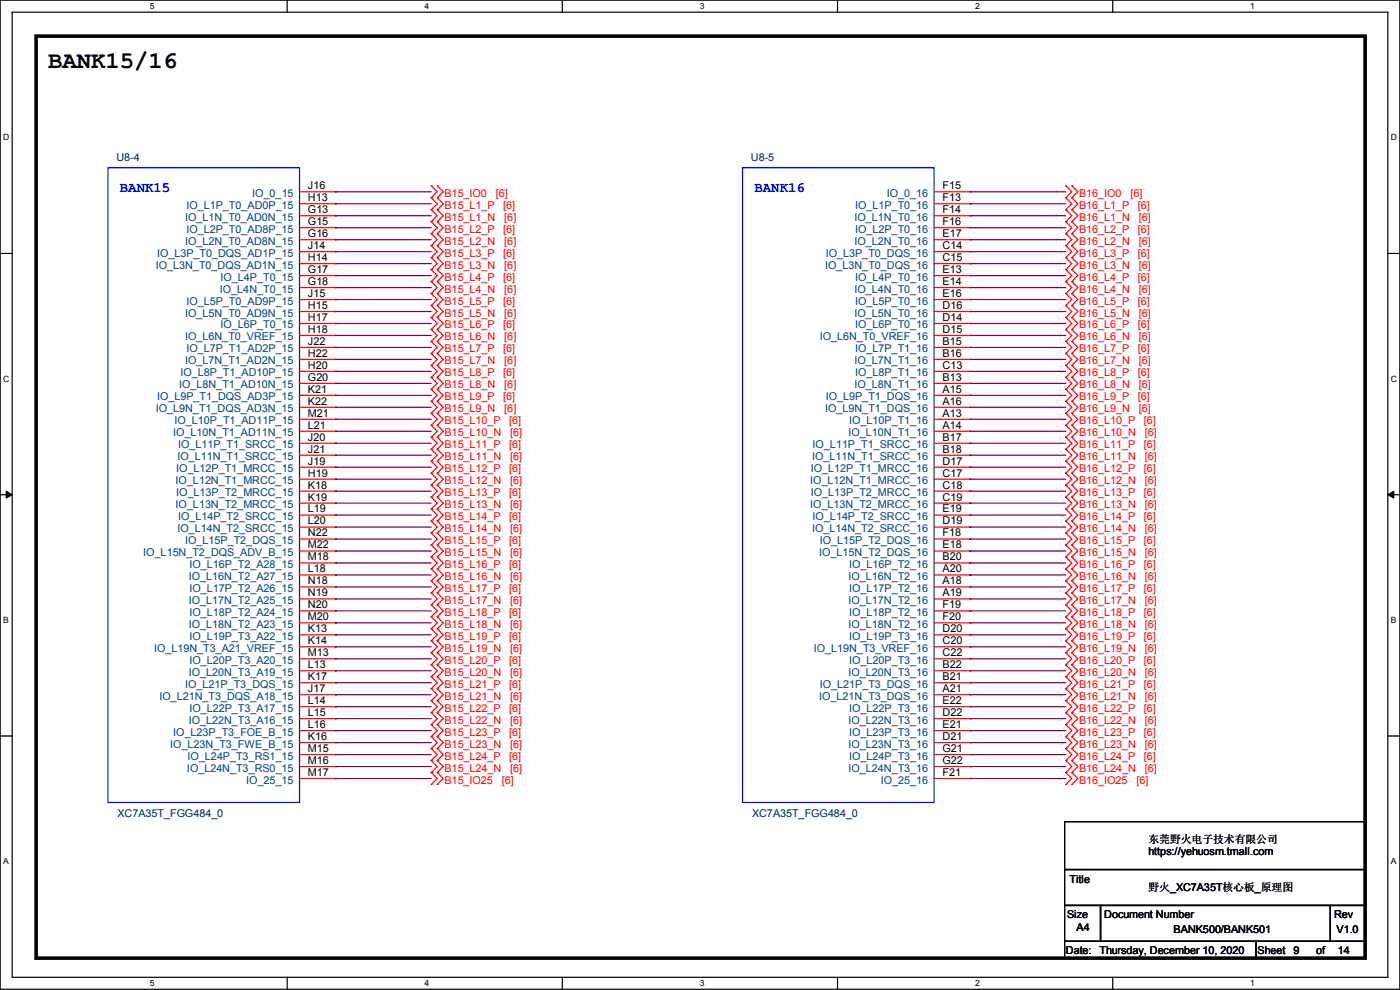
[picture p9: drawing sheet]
<svg xmlns="http://www.w3.org/2000/svg" width="297mm" height="210mm" viewBox="0 0 297 210" stroke-linecap="round" stroke-linejoin="round" font-family="sans-serif">
<path d="M0 0h297v209.8h-297zM2.6 2.6h291.8v204.7h-291.8z" fill="none" stroke="#000" stroke-width=".25"/>
<g fill="#fff">
<path d="M31.7 .3h1v2h-1z"/>
<path d="M31.7 207.6h1v1.9h-1z"/>
</g>
<path d="M60.9 0v2.6M60.9 207.3v2.5" fill="none" stroke="#000" stroke-width=".25"/>
<g fill="#fff">
<path d="M90.1 .3h1v2h-1z"/>
<path d="M90.1 207.6h1v1.9h-1z"/>
</g>
<path d="M119.3 0v2.6M119.3 207.3v2.5" fill="none" stroke="#000" stroke-width=".25"/>
<g fill="#fff">
<path d="M148.5 .3h.9v2h-.9z"/>
<path d="M148.5 207.6h.9v1.9h-.9z"/>
</g>
<path d="M177.7 0v2.6M177.7 207.3v2.5" fill="none" stroke="#000" stroke-width=".25"/>
<g fill="#fff">
<path d="M206.8 .3h1v2h-1z"/>
<path d="M206.8 207.6h1v1.9h-1z"/>
</g>
<path d="M236.1 0v2.6M236.1 207.3v2.5" fill="none" stroke="#000" stroke-width=".25"/>
<g fill="#fff">
<path d="M265.2 .3h1v2h-1z"/>
<path d="M265.2 207.6h1v1.9h-1z"/>
<path d="M.7 28.2h1.2v1.9h-1.2z"/>
<path d="M295.1 28.2h1.2v1.9h-1.2z"/>
<path d="M.7 79.3h1.2v2h-1.2z"/>
<path d="M295.1 79.3h1.2v2h-1.2z"/>
</g>
<path d="M0 53.8h2.6M294.4 53.8h2.6" fill="none" stroke="#000" stroke-width=".25"/>
<g fill="#fff">
<path d="M.7 130.5h1.2v2h-1.2z"/>
<path d="M295.1 130.5h1.1v2h-1.1z"/>
</g>
<path d="M0 104.9h2.6M294.4 104.9h2.6" fill="none" stroke="#000" stroke-width=".25"/>
<path d="M1.3 104.2l1.3 .7-1.3 .8zM294.4 104.9l1.3-.7v1.5z" fill="#000" stroke="#000" stroke-width=".21"/>
<g fill="#fff">
<path d="M.7 181.7h1.2v2h-1.2z"/>
<path d="M295.1 181.7h1.1v2h-1.1z"/>
</g>
<path d="M0 156.1h2.6M294.4 156.1h2.6M225.8 174.3h63.8v10.1h-63.8zM225.8 184.4h63.8v7.7h-63.8zM225.8 192.1h7.7v7.6h-7.7zM225.8 199.7h40.7v3.5h-40.7zM233.5 192.1h48.7v7.6h-48.7zM266.5 199.7h23.1v3.5h-23.1zM282.2 192.1h7.4v7.6h-7.4z" fill="none" stroke="#000" stroke-width=".25"/>
<path d="M7.7 7.7h281.9v195.5h-281.9z" fill="none" stroke="#000" stroke-width=".76"/>
<g fill="none" stroke="#f00" stroke-width=".25">
<path d="M91.5 39.4h.1M91.5 39.4l1.3 1.3-1.3 1.3M92.8 39.4h.1M92.8 39.4l1.2 1.3-1.2 1.3M226.1 39.4h.1M226.1 39.4l1.3 1.3-1.3 1.3M227.4 39.4h.1M227.4 39.4l1.2 1.3-1.2 1.3M63.5 40.7h7.7M63.5 43.2h7.7M63.5 45.8h7.7M63.5 48.3h7.7"/>
<path d="M63.5 50.8h7.7M63.5 53.4h7.7M63.5 55.9h7.7M63.5 58.5h7.7M71.2 40.7h.1M71.2 43.2h.1M71.2 45.8h.1M71.2 48.3h.1M71.2 50.8h.1M71.2 53.4h.1M71.2 55.9h.1M71.2 58.5h.1"/>
<path d="M91.5 42h.1M91.5 44.5h.1M91.5 47h.1M91.5 49.6h.1M91.5 52.1h.1M91.5 54.7h.1M91.5 57.2h.1M91.5 59.7h.1M91.5 42l1.3 1.2-1.3 1.3M91.5 44.5l1.3 1.3-1.3 1.2M91.5 47l1.3 1.3-1.3 1.3M91.5 49.6l1.3 1.2-1.3 1.3"/>
<path d="M91.5 52.1l1.3 1.3-1.3 1.3M91.5 54.7l1.3 1.2-1.3 1.3M91.5 57.2l1.3 1.3-1.3 1.2M91.5 59.7l1.3 1.3-1.3 1.3M92.8 42h.1M92.8 44.5h.1M92.8 47h.1M92.8 49.6h.1M92.8 52.1h.1M92.8 54.7h.1M92.8 57.2h.1M92.8 59.7h.1"/>
<path d="M92.8 42l1.2 1.2-1.2 1.3M92.8 44.5l1.2 1.3-1.2 1.2M92.8 47l1.2 1.3-1.2 1.3M92.8 49.6l1.2 1.2-1.2 1.3M92.8 52.1l1.2 1.3-1.2 1.3M92.8 54.7l1.2 1.2-1.2 1.3M92.8 57.2l1.2 1.3-1.2 1.2M92.8 59.7l1.2 1.3-1.2 1.3M198.2 40.7h7.6M198.2 43.2h7.6M198.2 45.8h7.6M198.2 48.3h7.6"/>
<path d="M198.2 50.8h7.6M198.2 53.4h7.6M198.2 55.9h7.6M198.2 58.5h7.6M205.8 40.7h.1M205.8 43.2h.1M205.8 45.8h.1M205.8 48.3h.1M205.8 50.8h.1M205.8 53.4h.1M205.8 55.9h.1M205.8 58.5h.1"/>
<path d="M226.1 42h.1M226.1 44.5h.1M226.1 47h.1M226.1 49.6h.1M226.1 52.1h.1M226.1 54.7h.1M226.1 57.2h.1M226.1 59.7h.1M226.1 42l1.3 1.2-1.3 1.3M226.1 44.5l1.3 1.3-1.3 1.2M226.1 47l1.3 1.3-1.3 1.3M226.1 49.6l1.3 1.2-1.3 1.3"/>
<path d="M226.1 52.1l1.3 1.3-1.3 1.3M226.1 54.7l1.3 1.2-1.3 1.3M226.1 57.2l1.3 1.3-1.3 1.2M226.1 59.7l1.3 1.3-1.3 1.3M227.4 42h.1M227.4 44.5h.1M227.4 47h.1M227.4 49.6h.1M227.4 52.1h.1M227.4 54.7h.1M227.4 57.2h.1M227.4 59.7h.1"/>
<path d="M227.4 42l1.2 1.2-1.2 1.3M227.4 44.5l1.2 1.3-1.2 1.2M227.4 47l1.2 1.3-1.2 1.3M227.4 49.6l1.2 1.2-1.2 1.3M227.4 52.1l1.2 1.3-1.2 1.3M227.4 54.7l1.2 1.2-1.2 1.3M227.4 57.2l1.2 1.3-1.2 1.2M227.4 59.7l1.2 1.3-1.2 1.3M63.5 61h7.7M63.5 63.5h7.7M63.5 66.1h7.7M63.5 68.6h7.7"/>
<path d="M63.5 71.2h7.7M63.5 73.7h7.7M63.5 76.2h7.7M63.5 78.8h7.7M71.2 61h.1M71.2 63.5h.1M71.2 66.1h.1M71.2 68.6h.1M71.2 71.2h.1M71.2 73.7h.1M71.2 76.2h.1M71.2 78.8h.1"/>
<path d="M91.5 62.3h.1M91.5 64.8h.1M91.5 67.4h.1M91.5 69.9h.1M91.5 72.4h.1M91.5 75h.1M91.5 77.5h.1M91.5 62.3l1.3 1.2-1.3 1.3M91.5 64.8l1.3 1.3-1.3 1.3M91.5 67.4l1.3 1.2-1.3 1.3M91.5 69.9l1.3 1.3-1.3 1.2M91.5 72.4l1.3 1.3-1.3 1.3"/>
<path d="M91.5 75l1.3 1.2-1.3 1.3M91.5 77.5l1.3 1.3-1.3 1.3M92.8 62.3h.1M92.8 64.8h.1M92.8 67.4h.1M92.8 69.9h.1M92.8 72.4h.1M92.8 75h.1M92.8 77.5h.1M92.8 62.3l1.2 1.2-1.2 1.3M92.8 64.8l1.2 1.3-1.2 1.3M92.8 67.4l1.2 1.2-1.2 1.3"/>
<path d="M92.8 69.9l1.2 1.3-1.2 1.2M92.8 72.4l1.2 1.3-1.2 1.3M92.8 75l1.2 1.2-1.2 1.3M92.8 77.5l1.2 1.3-1.2 1.3M198.2 61h7.6M198.2 63.5h7.6M198.2 66.1h7.6M198.2 68.6h7.6M198.2 71.2h7.6M198.2 73.7h7.6M198.2 76.2h7.6M198.2 78.8h7.6"/>
<path d="M205.8 61h.1M205.8 63.5h.1M205.8 66.1h.1M205.8 68.6h.1M205.8 71.2h.1M205.8 73.7h.1M205.8 76.2h.1M205.8 78.8h.1M226.1 62.3h.1M226.1 64.8h.1M226.1 67.4h.1M226.1 69.9h.1"/>
<path d="M226.1 72.4h.1M226.1 75h.1M226.1 77.5h.1M226.1 62.3l1.3 1.2-1.3 1.3M226.1 64.8l1.3 1.3-1.3 1.3M226.1 67.4l1.3 1.2-1.3 1.3M226.1 69.9l1.3 1.3-1.3 1.2M226.1 72.4l1.3 1.3-1.3 1.3M226.1 75l1.3 1.2-1.3 1.3M226.1 77.5l1.3 1.3-1.3 1.3M227.4 62.3h.1M227.4 64.8h.1"/>
<path d="M227.4 67.4h.1M227.4 69.9h.1M227.4 72.4h.1M227.4 75h.1M227.4 77.5h.1M227.4 62.3l1.2 1.2-1.2 1.3M227.4 64.8l1.2 1.3-1.2 1.3M227.4 67.4l1.2 1.2-1.2 1.3M227.4 69.9l1.2 1.3-1.2 1.2M227.4 72.4l1.2 1.3-1.2 1.3M227.4 75l1.2 1.2-1.2 1.3M227.4 77.5l1.2 1.3-1.2 1.3"/>
<path d="M63.5 81.3h7.7M63.5 83.9h7.7M63.5 86.4h7.7M63.5 88.9h7.7M63.5 91.5h7.7M63.5 94h7.7M63.5 96.6h7.7M63.5 99.1h7.7M71.2 81.3h.1M71.2 83.9h.1M71.2 86.4h.1M71.2 88.9h.1"/>
<path d="M71.2 91.5h.1M71.2 94h.1M71.2 96.6h.1M71.2 99.1h.1M91.5 80.1h.1M91.5 82.6h.1M91.5 85.1h.1M91.5 87.7h.1M91.5 90.2h.1M91.5 92.8h.1M91.5 95.3h.1M91.5 97.8h.1"/>
<path d="M91.5 80.1l1.3 1.2-1.3 1.3M91.5 82.6l1.3 1.3-1.3 1.2M91.5 85.1l1.3 1.3-1.3 1.3M91.5 87.7l1.3 1.2-1.3 1.3M91.5 90.2l1.3 1.3-1.3 1.3M91.5 92.8l1.3 1.2-1.3 1.3M91.5 95.3l1.3 1.3-1.3 1.2M91.5 97.8l1.3 1.3-1.3 1.3M92.8 80.1h.1M92.8 82.6h.1M92.8 85.1h.1M92.8 87.7h.1"/>
<path d="M92.8 90.2h.1M92.8 92.8h.1M92.8 95.3h.1M92.8 97.8h.1M92.8 80.1l1.2 1.2-1.2 1.3M92.8 82.6l1.2 1.3-1.2 1.2M92.8 85.1l1.2 1.3-1.2 1.3M92.8 87.7l1.2 1.2-1.2 1.3M92.8 90.2l1.2 1.3-1.2 1.3M92.8 92.8l1.2 1.2-1.2 1.3M92.8 95.3l1.2 1.3-1.2 1.2M92.8 97.8l1.2 1.3-1.2 1.3"/>
<path d="M198.2 81.3h7.6M198.2 83.9h7.6M198.2 86.4h7.6M198.2 88.9h7.6M198.2 91.5h7.6M198.2 94h7.6M198.2 96.6h7.6M198.2 99.1h7.6M205.8 81.3h.1M205.8 83.9h.1M205.8 86.4h.1M205.8 88.9h.1"/>
<path d="M205.8 91.5h.1M205.8 94h.1M205.8 96.6h.1M205.8 99.1h.1M226.1 80.1h.1M226.1 82.6h.1M226.1 85.1h.1M226.1 87.7h.1M226.1 90.2h.1M226.1 92.8h.1M226.1 95.3h.1M226.1 97.8h.1"/>
<path d="M226.1 80.1l1.3 1.2-1.3 1.3M226.1 82.6l1.3 1.3-1.3 1.2M226.1 85.1l1.3 1.3-1.3 1.3M226.1 87.7l1.3 1.2-1.3 1.3M226.1 90.2l1.3 1.3-1.3 1.3M226.1 92.8l1.3 1.2-1.3 1.3M226.1 95.3l1.3 1.3-1.3 1.2M226.1 97.8l1.3 1.3-1.3 1.3M227.4 80.1h.1M227.4 82.6h.1M227.4 85.1h.1M227.4 87.7h.1"/>
<path d="M227.4 90.2h.1M227.4 92.8h.1M227.4 95.3h.1M227.4 97.8h.1M227.4 80.1l1.2 1.2-1.2 1.3M227.4 82.6l1.2 1.3-1.2 1.2M227.4 85.1l1.2 1.3-1.2 1.3M227.4 87.7l1.2 1.2-1.2 1.3M227.4 90.2l1.2 1.3-1.2 1.3M227.4 92.8l1.2 1.2-1.2 1.3M227.4 95.3l1.2 1.3-1.2 1.2M227.4 97.8l1.2 1.3-1.2 1.3"/>
<path d="M63.5 101.6h7.7M63.5 104.2h7.7M63.5 106.7h7.7M63.5 109.3h7.7M63.5 111.8h7.7M63.5 114.3h7.7M63.5 116.9h7.7M63.5 119.4h7.7M71.2 101.6h.1M71.2 104.2h.1M71.2 106.7h.1M71.2 109.3h.1"/>
<path d="M71.2 111.8h.1M71.2 114.3h.1M71.2 116.9h.1M71.2 119.4h.1M91.5 100.4h.1M91.5 102.9h.1M91.5 105.5h.1M91.5 108h.1M91.5 110.5h.1M91.5 113.1h.1M91.5 115.6h.1M91.5 118.2h.1"/>
<path d="M91.5 100.4l1.3 1.2-1.3 1.3M91.5 102.9l1.3 1.3-1.3 1.3M91.5 105.5l1.3 1.2-1.3 1.3M91.5 108l1.3 1.3-1.3 1.2M91.5 110.5l1.3 1.3-1.3 1.3M91.5 113.1l1.3 1.2-1.3 1.3M91.5 115.6l1.3 1.3-1.3 1.3M91.5 118.2l1.3 1.2-1.3 1.3M92.8 100.4h.1M92.8 102.9h.1M92.8 105.5h.1M92.8 108h.1"/>
<path d="M92.8 110.5h.1M92.8 113.1h.1M92.8 115.6h.1M92.8 118.2h.1M92.8 100.4l1.2 1.2-1.2 1.3M92.8 102.9l1.2 1.3-1.2 1.3M92.8 105.5l1.2 1.2-1.2 1.3M92.8 108l1.2 1.3-1.2 1.2M92.8 110.5l1.2 1.3-1.2 1.3M92.8 113.1l1.2 1.2-1.2 1.3M92.8 115.6l1.2 1.3-1.2 1.3M92.8 118.2l1.2 1.2-1.2 1.3"/>
<path d="M198.2 101.6h7.6M198.2 104.2h7.6M198.2 106.7h7.6M198.2 109.3h7.6M198.2 111.8h7.6M198.2 114.3h7.6M198.2 116.9h7.6M198.2 119.4h7.6M205.8 101.6h.1M205.8 104.2h.1M205.8 106.7h.1M205.8 109.3h.1"/>
<path d="M205.8 111.8h.1M205.8 114.3h.1M205.8 116.9h.1M205.8 119.4h.1M226.1 100.4h.1M226.1 102.9h.1M226.1 105.5h.1M226.1 108h.1M226.1 110.5h.1M226.1 113.1h.1M226.1 115.6h.1M226.1 118.2h.1"/>
<path d="M226.1 100.4l1.3 1.2-1.3 1.3M226.1 102.9l1.3 1.3-1.3 1.3M226.1 105.5l1.3 1.2-1.3 1.3M226.1 108l1.3 1.3-1.3 1.2M226.1 110.5l1.3 1.3-1.3 1.3M226.1 113.1l1.3 1.2-1.3 1.3M226.1 115.6l1.3 1.3-1.3 1.3M226.1 118.2l1.3 1.2-1.3 1.3M227.4 100.4h.1M227.4 102.9h.1M227.4 105.5h.1M227.4 108h.1"/>
<path d="M227.4 110.5h.1M227.4 113.1h.1M227.4 115.6h.1M227.4 118.2h.1M227.4 100.4l1.2 1.2-1.2 1.3M227.4 102.9l1.2 1.3-1.2 1.3M227.4 105.5l1.2 1.2-1.2 1.3M227.4 108l1.2 1.3-1.2 1.2M227.4 110.5l1.2 1.3-1.2 1.3M227.4 113.1l1.2 1.2-1.2 1.3M227.4 115.6l1.2 1.3-1.2 1.3M227.4 118.2l1.2 1.2-1.2 1.3"/>
<path d="M63.5 122h7.7M63.5 124.5h7.7M63.5 127h7.7M63.5 129.6h7.7M63.5 132.1h7.7M63.5 134.7h7.7M63.5 137.2h7.7M63.5 139.7h7.7M71.2 122h.1M71.2 124.5h.1M71.2 127h.1M71.2 129.6h.1"/>
<path d="M71.2 132.1h.1M71.2 134.7h.1M71.2 137.2h.1M71.2 139.7h.1M91.5 120.7h.1M91.5 123.2h.1M91.5 125.8h.1M91.5 128.3h.1M91.5 130.9h.1M91.5 133.4h.1M91.5 135.9h.1M91.5 138.5h.1"/>
<path d="M91.5 120.7l1.3 1.3-1.3 1.2M91.5 123.2l1.3 1.3-1.3 1.3M91.5 125.8l1.3 1.2-1.3 1.3M91.5 128.3l1.3 1.3-1.3 1.3M91.5 130.9l1.3 1.2-1.3 1.3M91.5 133.4l1.3 1.3-1.3 1.2M91.5 135.9l1.3 1.3-1.3 1.3M91.5 138.5l1.3 1.2-1.3 1.3M92.8 120.7h.1M92.8 123.2h.1M92.8 125.8h.1M92.8 128.3h.1"/>
<path d="M92.8 130.9h.1M92.8 133.4h.1M92.8 135.9h.1M92.8 138.5h.1M92.8 120.7l1.2 1.3-1.2 1.2M92.8 123.2l1.2 1.3-1.2 1.3M92.8 125.8l1.2 1.2-1.2 1.3M92.8 128.3l1.2 1.3-1.2 1.3M92.8 130.9l1.2 1.2-1.2 1.3M92.8 133.4l1.2 1.3-1.2 1.2M92.8 135.9l1.2 1.3-1.2 1.3M92.8 138.5l1.2 1.2-1.2 1.3"/>
<path d="M198.2 122h7.6M198.2 124.5h7.6M198.2 127h7.6M198.2 129.6h7.6M198.2 132.1h7.6M198.2 134.7h7.6M198.2 137.2h7.6M198.2 139.7h7.6M205.8 122h.1M205.8 124.5h.1M205.8 127h.1M205.8 129.6h.1"/>
<path d="M205.8 132.1h.1M205.8 134.7h.1M205.8 137.2h.1M205.8 139.7h.1M226.1 120.7h.1M226.1 123.2h.1M226.1 125.8h.1M226.1 128.3h.1M226.1 130.9h.1M226.1 133.4h.1M226.1 135.9h.1M226.1 138.5h.1"/>
<path d="M226.1 120.7l1.3 1.3-1.3 1.2M226.1 123.2l1.3 1.3-1.3 1.3M226.1 125.8l1.3 1.2-1.3 1.3M226.1 128.3l1.3 1.3-1.3 1.3M226.1 130.9l1.3 1.2-1.3 1.3M226.1 133.4l1.3 1.3-1.3 1.2M226.1 135.9l1.3 1.3-1.3 1.3M226.1 138.5l1.3 1.2-1.3 1.3M227.4 120.7h.1M227.4 123.2h.1M227.4 125.8h.1M227.4 128.3h.1"/>
<path d="M227.4 130.9h.1M227.4 133.4h.1M227.4 135.9h.1M227.4 138.5h.1M227.4 120.7l1.2 1.3-1.2 1.2M227.4 123.2l1.2 1.3-1.2 1.3M227.4 125.8l1.2 1.2-1.2 1.3M227.4 128.3l1.2 1.3-1.2 1.3M227.4 130.9l1.2 1.2-1.2 1.3M227.4 133.4l1.2 1.3-1.2 1.2M227.4 135.9l1.2 1.3-1.2 1.3M227.4 138.5l1.2 1.2-1.2 1.3"/>
<path d="M63.5 142.3h7.7M63.5 144.8h7.7M63.5 147.4h7.7M63.5 149.9h7.7M63.5 152.4h7.7M63.5 155h7.7M63.5 157.5h7.7M71.2 142.3h.1M71.2 144.8h.1M71.2 147.4h.1M71.2 149.9h.1M71.2 152.4h.1"/>
<path d="M71.2 155h.1M71.2 157.5h.1M91.5 141h.1M91.5 143.6h.1M91.5 146.1h.1M91.5 148.6h.1M91.5 151.2h.1M91.5 153.7h.1M91.5 156.3h.1M91.5 158.8h.1M91.5 141l1.3 1.3-1.3 1.3M91.5 143.6l1.3 1.2-1.3 1.3"/>
<path d="M91.5 146.1l1.3 1.3-1.3 1.2M91.5 148.6l1.3 1.3-1.3 1.3M91.5 151.2l1.3 1.2-1.3 1.3M91.5 153.7l1.3 1.3-1.3 1.3M91.5 156.3l1.3 1.2-1.3 1.3M91.5 158.8l1.3 1.3-1.3 1.2M92.8 141h.1M92.8 143.6h.1M92.8 146.1h.1M92.8 148.6h.1M92.8 151.2h.1M92.8 153.7h.1"/>
<path d="M92.8 156.3h.1M92.8 158.8h.1M92.8 141l1.2 1.3-1.2 1.3M92.8 143.6l1.2 1.2-1.2 1.3M92.8 146.1l1.2 1.3-1.2 1.2M92.8 148.6l1.2 1.3-1.2 1.3M92.8 151.2l1.2 1.2-1.2 1.3M92.8 153.7l1.2 1.3-1.2 1.3M92.8 156.3l1.2 1.2-1.2 1.3M92.8 158.8l1.2 1.3-1.2 1.2M198.2 142.3h7.6M198.2 144.8h7.6"/>
<path d="M198.2 147.4h7.6M198.2 149.9h7.6M198.2 152.4h7.6M198.2 155h7.6M198.2 157.5h7.6M205.8 142.3h.1M205.8 144.8h.1M205.8 147.4h.1M205.8 149.9h.1M205.8 152.4h.1M205.8 155h.1M205.8 157.5h.1"/>
<path d="M226.1 141h.1M226.1 143.6h.1M226.1 146.1h.1M226.1 148.6h.1M226.1 151.2h.1M226.1 153.7h.1M226.1 156.3h.1M226.1 158.8h.1M226.1 141l1.3 1.3-1.3 1.3M226.1 143.6l1.3 1.2-1.3 1.3M226.1 146.1l1.3 1.3-1.3 1.2M226.1 148.6l1.3 1.3-1.3 1.3"/>
<path d="M226.1 151.2l1.3 1.2-1.3 1.3M226.1 153.7l1.3 1.3-1.3 1.3M226.1 156.3l1.3 1.2-1.3 1.3M226.1 158.8l1.3 1.3-1.3 1.2M227.4 141h.1M227.4 143.6h.1M227.4 146.1h.1M227.4 148.6h.1M227.4 151.2h.1M227.4 153.7h.1M227.4 156.3h.1M227.4 158.8h.1"/>
<path d="M227.4 141l1.2 1.3-1.2 1.3M227.4 143.6l1.2 1.2-1.2 1.3M227.4 146.1l1.2 1.3-1.2 1.2M227.4 148.6l1.2 1.3-1.2 1.3M227.4 151.2l1.2 1.2-1.2 1.3M227.4 153.7l1.2 1.3-1.2 1.3M227.4 156.3l1.2 1.2-1.2 1.3M227.4 158.8l1.2 1.3-1.2 1.2M63.5 160.1h7.7M63.5 162.6h7.7M63.5 165.1h7.7M71.2 160.1h.1"/>
<path d="M71.2 162.6h.1M71.2 165.1h.1M91.5 161.3h.1M91.5 163.9h.1M91.5 166.4h.1M91.5 161.3l1.3 1.3-1.3 1.3M91.5 163.9l1.3 1.2-1.3 1.3M92.8 161.3h.1M92.8 163.9h.1M92.8 166.4h.1M92.8 161.3l1.2 1.3-1.2 1.3M92.8 163.9l1.2 1.2-1.2 1.3"/>
<path d="M198.2 160.1h7.6M198.2 162.6h7.6M198.2 165.1h7.6M205.8 160.1h.1M205.8 162.6h.1M205.8 165.1h.1M226.1 161.3h.1M226.1 163.9h.1M226.1 166.4h.1M226.1 161.3l1.3 1.3-1.3 1.3M226.1 163.9l1.3 1.2-1.3 1.3M227.4 161.3h.1"/>
<path d="M227.4 163.9h.1M227.4 166.4h.1M227.4 161.3l1.2 1.3-1.2 1.3M227.4 163.9l1.2 1.2-1.2 1.3"/>
</g>
<path d="M22.9 35.6h40.6v134.6h-40.6zM157.5 35.6h40.7v134.6h-40.7z" fill="none" stroke="#00f" stroke-width=".25"/>
<g fill="none" stroke="#800040" stroke-width=".25">
<path d="M71.2 40.7h.1M71.2 43.2h.1M71.2 45.8h.1M71.2 48.3h.1M71.2 50.8h.1M71.2 53.4h.1M71.2 55.9h.1M71.2 58.5h.1M71.2 40.7h20.3M71.2 43.2h20.3M71.2 45.8h20.3M71.2 48.3h20.3"/>
<path d="M71.2 50.8h20.3M71.2 53.4h20.3M71.2 55.9h20.3M71.2 58.5h20.3M205.8 40.7h.1M205.8 43.2h.1M205.8 45.8h.1M205.8 48.3h.1M205.8 50.8h.1M205.8 53.4h.1M205.8 55.9h.1M205.8 58.5h.1"/>
<path d="M205.8 40.7h20.3M205.8 43.2h20.3M205.8 45.8h20.3M205.8 48.3h20.3M205.8 50.8h20.3M205.8 53.4h20.3M205.8 55.9h20.3M205.8 58.5h20.3M71.2 61h.1M71.2 63.5h.1M71.2 66.1h.1M71.2 68.6h.1"/>
<path d="M71.2 71.2h.1M71.2 73.7h.1M71.2 76.2h.1M71.2 78.8h.1M71.2 61h20.3M71.2 63.5h20.3M71.2 66.1h20.3M71.2 68.6h20.3M71.2 71.2h20.3M71.2 73.7h20.3M71.2 76.2h20.3M71.2 78.8h20.3"/>
<path d="M205.8 61h.1M205.8 63.5h.1M205.8 66.1h.1M205.8 68.6h.1M205.8 71.2h.1M205.8 73.7h.1M205.8 76.2h.1M205.8 78.8h.1M205.8 61h20.3M205.8 63.5h20.3M205.8 66.1h20.3M205.8 68.6h20.3"/>
<path d="M205.8 71.2h20.3M205.8 73.7h20.3M205.8 76.2h20.3M205.8 78.8h20.3M71.2 81.3h.1M71.2 83.9h.1M71.2 86.4h.1M71.2 88.9h.1M71.2 91.5h.1M71.2 94h.1M71.2 96.6h.1M71.2 99.1h.1"/>
<path d="M71.2 81.3h20.3M71.2 83.9h20.3M71.2 86.4h20.3M71.2 88.9h20.3M71.2 91.5h20.3M71.2 94h20.3M71.2 96.6h20.3M71.2 99.1h20.3M205.8 81.3h.1M205.8 83.9h.1M205.8 86.4h.1M205.8 88.9h.1"/>
<path d="M205.8 91.5h.1M205.8 94h.1M205.8 96.6h.1M205.8 99.1h.1M205.8 81.3h20.3M205.8 83.9h20.3M205.8 86.4h20.3M205.8 88.9h20.3M205.8 91.5h20.3M205.8 94h20.3M205.8 96.6h20.3M205.8 99.1h20.3"/>
<path d="M71.2 101.6h.1M71.2 104.2h.1M71.2 106.7h.1M71.2 109.3h.1M71.2 111.8h.1M71.2 114.3h.1M71.2 116.9h.1M71.2 119.4h.1M71.2 101.6h20.3M71.2 104.2h20.3M71.2 106.7h20.3M71.2 109.3h20.3"/>
<path d="M71.2 111.8h20.3M71.2 114.3h20.3M71.2 116.9h20.3M71.2 119.4h20.3M205.8 101.6h.1M205.8 104.2h.1M205.8 106.7h.1M205.8 109.3h.1M205.8 111.8h.1M205.8 114.3h.1M205.8 116.9h.1M205.8 119.4h.1"/>
<path d="M205.8 101.6h20.3M205.8 104.2h20.3M205.8 106.7h20.3M205.8 109.3h20.3M205.8 111.8h20.3M205.8 114.3h20.3M205.8 116.9h20.3M205.8 119.4h20.3M71.2 122h.1M71.2 124.5h.1M71.2 127h.1M71.2 129.6h.1"/>
<path d="M71.2 132.1h.1M71.2 134.7h.1M71.2 137.2h.1M71.2 139.7h.1M71.2 122h20.3M71.2 124.5h20.3M71.2 127h20.3M71.2 129.6h20.3M71.2 132.1h20.3M71.2 134.7h20.3M71.2 137.2h20.3M71.2 139.7h20.3"/>
<path d="M205.8 122h.1M205.8 124.5h.1M205.8 127h.1M205.8 129.6h.1M205.8 132.1h.1M205.8 134.7h.1M205.8 137.2h.1M205.8 139.7h.1M205.8 122h20.3M205.8 124.5h20.3M205.8 127h20.3M205.8 129.6h20.3"/>
<path d="M205.8 132.1h20.3M205.8 134.7h20.3M205.8 137.2h20.3M205.8 139.7h20.3M71.2 142.3h.1M71.2 144.8h.1M71.2 147.4h.1M71.2 149.9h.1M71.2 152.4h.1M71.2 155h.1M71.2 157.5h.1M71.2 142.3h20.3"/>
<path d="M71.2 144.8h20.3M71.2 147.4h20.3M71.2 149.9h20.3M71.2 152.4h20.3M71.2 155h20.3M71.2 157.5h20.3M205.8 142.3h.1M205.8 144.8h.1M205.8 147.4h.1M205.8 149.9h.1M205.8 152.4h.1M205.8 155h.1"/>
<path d="M205.8 157.5h.1M205.8 142.3h20.3M205.8 144.8h20.3M205.8 147.4h20.3M205.8 149.9h20.3M205.8 152.4h20.3M205.8 155h20.3M205.8 157.5h20.3M71.2 160.1h.1M71.2 162.6h.1M71.2 165.1h.1M71.2 160.1h20.3"/>
<path d="M71.2 162.6h20.3M71.2 165.1h20.3M205.8 160.1h.1M205.8 162.6h.1M205.8 165.1h.1M205.8 160.1h20.3M205.8 162.6h20.3M205.8 165.1h20.3"/>
</g>
<text font-size="5.1" x="10.2" y="14.5">BANK15/16</text>
<g font-size="3" fill="#00f">
<text x="25.4" y="40.7">BANK15</text>
<text x="160.1" y="40.7">BANK16</text>
</g>
<g font-size="2.3" fill="#000080">
<text x="24.7" y="34.1">U8-4</text>
<text x="159.3" y="34.1">U8-5</text>
<text x="24.9" y="173.3">XC7A35T_FGG484_0</text>
<text x="159.6" y="173.3">XC7A35T_FGG484_0</text>
</g>
<g font-size="2.3" fill="#004080">
<text x="53.5" y="41.7">IO_0_15</text>
<text x="188.1" y="41.7">IO_0_16</text>
<text x="39.3" y="46.8">IO_L1N_T0_AD0N_15</text>
<text x="39.5" y="44.3">IO_L1P_T0_AD0P_15</text>
<text x="181.3" y="46.8">IO_L1N_T0_16</text>
<text x="181.4" y="44.3">IO_L1P_T0_16</text>
<text x="39.3" y="51.9">IO_L2N_T0_AD8N_15</text>
<text x="39.5" y="49.4">IO_L2P_T0_AD8P_15</text>
<text x="181.3" y="51.9">IO_L2N_T0_16</text>
<text x="181.4" y="49.4">IO_L2P_T0_16</text>
<text x="33.1" y="57">IO_L3N_T0_DQS_AD1N_15</text>
<text x="33.3" y="54.4">IO_L3P_T0_DQS_AD1P_15</text>
<text x="46.8" y="59.5">IO_L4P_T0_15</text>
<text x="175.1" y="57">IO_L3N_T0_DQS_16</text>
<text x="175.2" y="54.4">IO_L3P_T0_DQS_16</text>
<text x="181.4" y="59.5">IO_L4P_T0_16</text>
<text x="39.5" y="64.6">IO_L5P_T0_AD9P_15</text>
<text x="46.7" y="62.1">IO_L4N_T0_15</text>
<text x="181.3" y="62.1">IO_L4N_T0_16</text>
<text x="181.4" y="64.6">IO_L5P_T0_16</text>
<text x="39.3" y="67.1">IO_L5N_T0_AD9N_15</text>
<text x="46.8" y="69.7">IO_L6P_T0_15</text>
<text x="181.3" y="67.1">IO_L5N_T0_16</text>
<text x="181.4" y="69.7">IO_L6P_T0_16</text>
<text x="39.3" y="72.2">IO_L6N_T0_VREF_15</text>
<text x="39.3" y="77.3">IO_L7N_T1_AD2N_15</text>
<text x="39.5" y="74.8">IO_L7P_T1_AD2P_15</text>
<text x="173.9" y="72.2">IO_L6N_T0_VREF_16</text>
<text x="181.3" y="77.3">IO_L7N_T1_16</text>
<text x="181.4" y="74.8">IO_L7P_T1_16</text>
<text x="38" y="82.4">IO_L8N_T1_AD10N_15</text>
<text x="38.3" y="79.8">IO_L8P_T1_AD10P_15</text>
<text x="181.3" y="82.4">IO_L8N_T1_16</text>
<text x="181.4" y="79.8">IO_L8P_T1_16</text>
<text x="33.1" y="87.5">IO_L9N_T1_DQS_AD3N_15</text>
<text x="33.3" y="84.9">IO_L9P_T1_DQS_AD3P_15</text>
<text x="175.1" y="87.5">IO_L9N_T1_DQS_16</text>
<text x="175.2" y="84.9">IO_L9P_T1_DQS_16</text>
<text x="36.7" y="92.5">IO_L10N_T1_AD11N_15</text>
<text x="37" y="90">IO_L10P_T1_AD11P_15</text>
<text x="37.8" y="95.1">IO_L11P_T1_SRCC_15</text>
<text x="172.4" y="95.1">IO_L11P_T1_SRCC_16</text>
<text x="180" y="92.5">IO_L10N_T1_16</text>
<text x="180.1" y="90">IO_L10P_T1_16</text>
<text x="37.4" y="100.2">IO_L12P_T1_MRCC_15</text>
<text x="37.6" y="97.6">IO_L11N_T1_SRCC_15</text>
<text x="172" y="100.2">IO_L12P_T1_MRCC_16</text>
<text x="172.3" y="97.6">IO_L11N_T1_SRCC_16</text>
<text x="37.3" y="102.7">IO_L12N_T1_MRCC_15</text>
<text x="37.3" y="107.8">IO_L13N_T2_MRCC_15</text>
<text x="37.4" y="105.2">IO_L13P_T2_MRCC_15</text>
<text x="171.9" y="102.7">IO_L12N_T1_MRCC_16</text>
<text x="171.9" y="107.8">IO_L13N_T2_MRCC_16</text>
<text x="172" y="105.2">IO_L13P_T2_MRCC_16</text>
<text x="37.6" y="112.9">IO_L14N_T2_SRCC_15</text>
<text x="37.8" y="110.3">IO_L14P_T2_SRCC_15</text>
<text x="172.3" y="112.9">IO_L14N_T2_SRCC_16</text>
<text x="172.4" y="110.3">IO_L14P_T2_SRCC_16</text>
<text x="30.4" y="117.9">IO_L15N_T2_DQS_ADV_B_15</text>
<text x="39.3" y="115.4">IO_L15P_T2_DQS_15</text>
<text x="173.8" y="117.9">IO_L15N_T2_DQS_16</text>
<text x="173.9" y="115.4">IO_L15P_T2_DQS_16</text>
<text x="40.1" y="123">IO_L16N_T2_A27_15</text>
<text x="40.2" y="120.5">IO_L16P_T2_A28_15</text>
<text x="40.2" y="125.6">IO_L17P_T2_A26_15</text>
<text x="180" y="123">IO_L16N_T2_16</text>
<text x="180.1" y="120.5">IO_L16P_T2_16</text>
<text x="180.1" y="125.6">IO_L17P_T2_16</text>
<text x="40.1" y="128.1">IO_L17N_T2_A25_15</text>
<text x="40.2" y="130.6">IO_L18P_T2_A24_15</text>
<text x="180" y="128.1">IO_L17N_T2_16</text>
<text x="180.1" y="130.6">IO_L18P_T2_16</text>
<text x="40.1" y="133.2">IO_L18N_T2_A23_15</text>
<text x="40.2" y="135.7">IO_L19P_T3_A22_15</text>
<text x="180" y="133.2">IO_L18N_T2_16</text>
<text x="180.1" y="135.7">IO_L19P_T3_16</text>
<text x="32.7" y="138.3">IO_L19N_T3_A21_VREF_15</text>
<text x="40.1" y="143.3">IO_L20N_T3_A19_15</text>
<text x="40.2" y="140.8">IO_L20P_T3_A20_15</text>
<text x="172.6" y="138.3">IO_L19N_T3_VREF_16</text>
<text x="180" y="143.3">IO_L20N_T3_16</text>
<text x="180.1" y="140.8">IO_L20P_T3_16</text>
<text x="33.8" y="148.4">IO_L21N_T3_DQS_A18_15</text>
<text x="39.3" y="145.9">IO_L21P_T3_DQS_15</text>
<text x="173.8" y="148.4">IO_L21N_T3_DQS_16</text>
<text x="173.9" y="145.9">IO_L21P_T3_DQS_16</text>
<text x="40.1" y="153.5">IO_L22N_T3_A16_15</text>
<text x="40.2" y="151">IO_L22P_T3_A17_15</text>
<text x="180" y="153.5">IO_L22N_T3_16</text>
<text x="180.1" y="151">IO_L22P_T3_16</text>
<text x="36.1" y="158.6">IO_L23N_T3_FWE_B_15</text>
<text x="36.7" y="156">IO_L23P_T3_FOE_B_15</text>
<text x="39.8" y="161.1">IO_L24P_T3_RS1_15</text>
<text x="180" y="158.6">IO_L23N_T3_16</text>
<text x="180.1" y="156">IO_L23P_T3_16</text>
<text x="180.1" y="161.1">IO_L24P_T3_16</text>
<text x="39.7" y="163.7">IO_L24N_T3_RS0_15</text>
<text x="52.2" y="166.2">IO_25_15</text>
<text x="180" y="163.7">IO_L24N_T3_16</text>
<text x="186.9" y="166.2">IO_25_16</text>
</g>
<g font-size="2.3">
<text x="65.3" y="40.1">J16</text>
<text x="200" y="40.1">F15</text>
<text x="65.3" y="42.7">H13</text>
<text x="65.3" y="45.2">G13</text>
<text x="65.3" y="47.8">G15</text>
<text x="200" y="42.7">F13</text>
<text x="200" y="45.2">F14</text>
<text x="200" y="47.8">F16</text>
<text x="65.3" y="50.3">G16</text>
<text x="65.3" y="52.8">J14</text>
<text x="200" y="50.3">E17</text>
<text x="200" y="52.8">C14</text>
<text x="65.3" y="55.4">H14</text>
<text x="65.3" y="57.9">G17</text>
<text x="200" y="55.4">C15</text>
<text x="200" y="57.9">E13</text>
<text x="65.3" y="60.5">G18</text>
<text x="65.3" y="63">J15</text>
<text x="65.3" y="65.5">H15</text>
<text x="200" y="60.5">E14</text>
<text x="200" y="63">E16</text>
<text x="200" y="65.5">D16</text>
<text x="65.3" y="68.1">H17</text>
<text x="65.3" y="70.6">H18</text>
<text x="200" y="68.1">D14</text>
<text x="200" y="70.6">D15</text>
<text x="65.3" y="73.2">J22</text>
<text x="65.3" y="75.7">H22</text>
<text x="200" y="73.2">B15</text>
<text x="200" y="75.7">B16</text>
<text x="65.3" y="78.2">H20</text>
<text x="65.3" y="80.8">G20</text>
<text x="65.3" y="83.3">K21</text>
<text x="200" y="78.2">C13</text>
<text x="200" y="80.8">B13</text>
<text x="200" y="83.3">A15</text>
<text x="65.3" y="85.9">K22</text>
<text x="65.3" y="88.4">M21</text>
<text x="200" y="85.9">A16</text>
<text x="200" y="88.4">A13</text>
<text x="65.3" y="90.9">L21</text>
<text x="65.3" y="93.5">J20</text>
<text x="200" y="90.9">A14</text>
<text x="200" y="93.5">B17</text>
<text x="65.3" y="96">J21</text>
<text x="65.3" y="98.6">J19</text>
<text x="65.3" y="101.1">H19</text>
<text x="200" y="96">B18</text>
<text x="200" y="98.6">D17</text>
<text x="200" y="101.1">C17</text>
<text x="65.3" y="103.6">K18</text>
<text x="65.3" y="106.2">K19</text>
<text x="200" y="103.6">C18</text>
<text x="200" y="106.2">C19</text>
<text x="65.3" y="108.7">L19</text>
<text x="65.3" y="111.3">L20</text>
<text x="65.3" y="113.8">N22</text>
<text x="200" y="108.7">E19</text>
<text x="200" y="111.3">D19</text>
<text x="200" y="113.8">F18</text>
<text x="65.3" y="116.3">M22</text>
<text x="65.3" y="118.9">M18</text>
<text x="200" y="116.3">E18</text>
<text x="200" y="118.9">B20</text>
<text x="65.3" y="121.4">L18</text>
<text x="65.3" y="124">N18</text>
<text x="200" y="121.4">A20</text>
<text x="200" y="124">A18</text>
<text x="65.3" y="126.5">N19</text>
<text x="65.3" y="129">N20</text>
<text x="65.3" y="131.6">M20</text>
<text x="200" y="126.5">A19</text>
<text x="200" y="129">F19</text>
<text x="200" y="131.6">F20</text>
<text x="65.3" y="134.1">K13</text>
<text x="65.3" y="136.7">K14</text>
<text x="200" y="134.1">D20</text>
<text x="200" y="136.7">C20</text>
<text x="65.3" y="139.2">M13</text>
<text x="65.3" y="141.7">L13</text>
<text x="200" y="139.2">C22</text>
<text x="200" y="141.7">B22</text>
<text x="65.3" y="144.3">K17</text>
<text x="65.3" y="146.8">J17</text>
<text x="65.3" y="149.4">L14</text>
<text x="200" y="144.3">B21</text>
<text x="200" y="146.8">A21</text>
<text x="200" y="149.4">E22</text>
<text x="65.3" y="151.9">L15</text>
<text x="65.3" y="154.4">L16</text>
<text x="200" y="151.9">D22</text>
<text x="200" y="154.4">E21</text>
<text x="65.3" y="157">K16</text>
<text x="65.3" y="159.5">M15</text>
<text x="200" y="157">D21</text>
<text x="200" y="159.5">G21</text>
<text x="65.3" y="162.1">M16</text>
<text x="65.3" y="164.6">M17</text>
<text x="200" y="162.1">G22</text>
<text x="200" y="164.6">F21</text>
<text x="243.6" y="178.9">东莞野火电子技术有限公司</text>
<text x="243.6" y="181.4">https://yehuosm.tmall.com</text>
<text x="226.9" y="187.3">Title</text>
<text x="243.6" y="189.1">野火_XC7A35T核心板_原理图</text>
<text x="226.4" y="194.6">Size</text>
<text x="228.4" y="197.4">A4</text>
<text x="234.2" y="194.6">Document Number</text>
<text x="249" y="198">BANK500/BANK501</text>
<text x="283" y="194.6">Rev</text>
<text x="283.5" y="198">V1.0</text>
<text x="226.1" y="202.3">Date:</text>
<text x="233.2" y="202.3">Thursday, December 10, 2020</text>
<text x="266.8" y="202.3">Sheet</text>
<text x="274.4" y="202.3">9</text>
<text x="279.2" y="202.3">of</text>
<text x="283.8" y="202.3">14</text>
</g>
<g font-size="2.3" fill="#f00">
<text x="94.3" y="41.7">B15_IO0</text>
<text x="105.2" y="41.7">[6]</text>
<text x="228.9" y="41.7">B16_IO0</text>
<text x="239.8" y="41.7">[6]</text>
<text x="94.3" y="44.3">B15_L1_P</text>
<text x="94.3" y="46.8">B15_L1_N</text>
<text x="106.7" y="44.3">[6]</text>
<text x="107" y="46.8">[6]</text>
<text x="228.9" y="44.3">B16_L1_P</text>
<text x="228.9" y="46.8">B16_L1_N</text>
<text x="241.4" y="44.3">[6]</text>
<text x="241.6" y="46.8">[6]</text>
<text x="94.3" y="49.4">B15_L2_P</text>
<text x="94.3" y="51.9">B15_L2_N</text>
<text x="106.7" y="49.4">[6]</text>
<text x="107" y="51.9">[6]</text>
<text x="228.9" y="49.4">B16_L2_P</text>
<text x="228.9" y="51.9">B16_L2_N</text>
<text x="241.4" y="49.4">[6]</text>
<text x="241.6" y="51.9">[6]</text>
<text x="94.3" y="54.4">B15_L3_P</text>
<text x="94.3" y="57">B15_L3_N</text>
<text x="94.3" y="59.5">B15_L4_P</text>
<text x="106.7" y="54.4">[6]</text>
<text x="106.7" y="59.5">[6]</text>
<text x="107" y="57">[6]</text>
<text x="228.9" y="54.4">B16_L3_P</text>
<text x="228.9" y="57">B16_L3_N</text>
<text x="228.9" y="59.5">B16_L4_P</text>
<text x="241.4" y="54.4">[6]</text>
<text x="241.4" y="59.5">[6]</text>
<text x="241.6" y="57">[6]</text>
<text x="94.3" y="62.1">B15_L4_N</text>
<text x="94.3" y="64.6">B15_L5_P</text>
<text x="106.7" y="64.6">[6]</text>
<text x="107" y="62.1">[6]</text>
<text x="228.9" y="62.1">B16_L4_N</text>
<text x="228.9" y="64.6">B16_L5_P</text>
<text x="241.4" y="64.6">[6]</text>
<text x="241.6" y="62.1">[6]</text>
<text x="94.3" y="67.1">B15_L5_N</text>
<text x="94.3" y="69.7">B15_L6_P</text>
<text x="106.7" y="69.7">[6]</text>
<text x="107" y="67.1">[6]</text>
<text x="228.9" y="67.1">B16_L5_N</text>
<text x="228.9" y="69.7">B16_L6_P</text>
<text x="241.4" y="69.7">[6]</text>
<text x="241.6" y="67.1">[6]</text>
<text x="94.3" y="72.2">B15_L6_N</text>
<text x="94.3" y="74.8">B15_L7_P</text>
<text x="94.3" y="77.3">B15_L7_N</text>
<text x="106.7" y="74.8">[6]</text>
<text x="107" y="72.2">[6]</text>
<text x="107" y="77.3">[6]</text>
<text x="228.9" y="72.2">B16_L6_N</text>
<text x="228.9" y="74.8">B16_L7_P</text>
<text x="228.9" y="77.3">B16_L7_N</text>
<text x="241.4" y="74.8">[6]</text>
<text x="241.6" y="72.2">[6]</text>
<text x="241.6" y="77.3">[6]</text>
<text x="94.3" y="79.8">B15_L8_P</text>
<text x="94.3" y="82.4">B15_L8_N</text>
<text x="106.7" y="79.8">[6]</text>
<text x="107" y="82.4">[6]</text>
<text x="228.9" y="79.8">B16_L8_P</text>
<text x="228.9" y="82.4">B16_L8_N</text>
<text x="241.4" y="79.8">[6]</text>
<text x="241.6" y="82.4">[6]</text>
<text x="94.3" y="84.9">B15_L9_P</text>
<text x="94.3" y="87.5">B15_L9_N</text>
<text x="106.7" y="84.9">[6]</text>
<text x="107" y="87.5">[6]</text>
<text x="228.9" y="84.9">B16_L9_P</text>
<text x="228.9" y="87.5">B16_L9_N</text>
<text x="241.4" y="84.9">[6]</text>
<text x="241.6" y="87.5">[6]</text>
<text x="94.3" y="90">B15_L10_P</text>
<text x="94.3" y="92.5">B15_L10_N</text>
<text x="94.3" y="95.1">B15_L11_P</text>
<text x="108" y="90">[6]</text>
<text x="108" y="95.1">[6]</text>
<text x="108.3" y="92.5">[6]</text>
<text x="228.9" y="90">B16_L10_P</text>
<text x="228.9" y="92.5">B16_L10_N</text>
<text x="228.9" y="95.1">B16_L11_P</text>
<text x="242.6" y="90">[6]</text>
<text x="242.6" y="95.1">[6]</text>
<text x="242.9" y="92.5">[6]</text>
<text x="94.3" y="97.6">B15_L11_N</text>
<text x="94.3" y="100.2">B15_L12_P</text>
<text x="108" y="100.2">[6]</text>
<text x="108.3" y="97.6">[6]</text>
<text x="228.9" y="97.6">B16_L11_N</text>
<text x="228.9" y="100.2">B16_L12_P</text>
<text x="242.6" y="100.2">[6]</text>
<text x="242.9" y="97.6">[6]</text>
<text x="94.3" y="102.7">B15_L12_N</text>
<text x="94.3" y="105.2">B15_L13_P</text>
<text x="94.3" y="107.8">B15_L13_N</text>
<text x="108" y="105.2">[6]</text>
<text x="108.3" y="102.7">[6]</text>
<text x="108.3" y="107.8">[6]</text>
<text x="228.9" y="102.7">B16_L12_N</text>
<text x="228.9" y="105.2">B16_L13_P</text>
<text x="228.9" y="107.8">B16_L13_N</text>
<text x="242.6" y="105.2">[6]</text>
<text x="242.9" y="102.7">[6]</text>
<text x="242.9" y="107.8">[6]</text>
<text x="94.3" y="110.3">B15_L14_P</text>
<text x="94.3" y="112.9">B15_L14_N</text>
<text x="108" y="110.3">[6]</text>
<text x="108.3" y="112.9">[6]</text>
<text x="228.9" y="110.3">B16_L14_P</text>
<text x="228.9" y="112.9">B16_L14_N</text>
<text x="242.6" y="110.3">[6]</text>
<text x="242.9" y="112.9">[6]</text>
<text x="94.3" y="115.4">B15_L15_P</text>
<text x="94.3" y="117.9">B15_L15_N</text>
<text x="108" y="115.4">[6]</text>
<text x="108.3" y="117.9">[6]</text>
<text x="228.9" y="115.4">B16_L15_P</text>
<text x="228.9" y="117.9">B16_L15_N</text>
<text x="242.6" y="115.4">[6]</text>
<text x="242.9" y="117.9">[6]</text>
<text x="94.3" y="120.5">B15_L16_P</text>
<text x="94.3" y="123">B15_L16_N</text>
<text x="94.3" y="125.6">B15_L17_P</text>
<text x="108" y="120.5">[6]</text>
<text x="108" y="125.6">[6]</text>
<text x="108.3" y="123">[6]</text>
<text x="228.9" y="120.5">B16_L16_P</text>
<text x="228.9" y="123">B16_L16_N</text>
<text x="228.9" y="125.6">B16_L17_P</text>
<text x="242.6" y="120.5">[6]</text>
<text x="242.6" y="125.6">[6]</text>
<text x="242.9" y="123">[6]</text>
<text x="94.3" y="128.1">B15_L17_N</text>
<text x="94.3" y="130.6">B15_L18_P</text>
<text x="108" y="130.6">[6]</text>
<text x="108.3" y="128.1">[6]</text>
<text x="228.9" y="128.1">B16_L17_N</text>
<text x="228.9" y="130.6">B16_L18_P</text>
<text x="242.6" y="130.6">[6]</text>
<text x="242.9" y="128.1">[6]</text>
<text x="94.3" y="133.2">B15_L18_N</text>
<text x="94.3" y="135.7">B15_L19_P</text>
<text x="108" y="135.7">[6]</text>
<text x="108.3" y="133.2">[6]</text>
<text x="228.9" y="133.2">B16_L18_N</text>
<text x="228.9" y="135.7">B16_L19_P</text>
<text x="242.6" y="135.7">[6]</text>
<text x="242.9" y="133.2">[6]</text>
<text x="94.3" y="138.3">B15_L19_N</text>
<text x="94.3" y="140.8">B15_L20_P</text>
<text x="94.3" y="143.3">B15_L20_N</text>
<text x="108" y="140.8">[6]</text>
<text x="108.3" y="138.3">[6]</text>
<text x="108.3" y="143.3">[6]</text>
<text x="228.9" y="138.3">B16_L19_N</text>
<text x="228.9" y="140.8">B16_L20_P</text>
<text x="228.9" y="143.3">B16_L20_N</text>
<text x="242.6" y="140.8">[6]</text>
<text x="242.9" y="138.3">[6]</text>
<text x="242.9" y="143.3">[6]</text>
<text x="94.3" y="145.9">B15_L21_P</text>
<text x="94.3" y="148.4">B15_L21_N</text>
<text x="108" y="145.9">[6]</text>
<text x="108.3" y="148.4">[6]</text>
<text x="228.9" y="145.9">B16_L21_P</text>
<text x="228.9" y="148.4">B16_L21_N</text>
<text x="242.6" y="145.9">[6]</text>
<text x="242.9" y="148.4">[6]</text>
<text x="94.3" y="151">B15_L22_P</text>
<text x="94.3" y="153.5">B15_L22_N</text>
<text x="108" y="151">[6]</text>
<text x="108.3" y="153.5">[6]</text>
<text x="228.9" y="151">B16_L22_P</text>
<text x="228.9" y="153.5">B16_L22_N</text>
<text x="242.6" y="151">[6]</text>
<text x="242.9" y="153.5">[6]</text>
<text x="94.3" y="156">B15_L23_P</text>
<text x="94.3" y="158.6">B15_L23_N</text>
<text x="94.3" y="161.1">B15_L24_P</text>
<text x="108" y="156">[6]</text>
<text x="108" y="161.1">[6]</text>
<text x="108.3" y="158.6">[6]</text>
<text x="228.9" y="156">B16_L23_P</text>
<text x="228.9" y="158.6">B16_L23_N</text>
<text x="228.9" y="161.1">B16_L24_P</text>
<text x="242.6" y="156">[6]</text>
<text x="242.6" y="161.1">[6]</text>
<text x="242.9" y="158.6">[6]</text>
<text x="94.3" y="163.7">B15_L24_N</text>
<text x="94.3" y="166.2">B15_IO25</text>
<text x="106.5" y="166.2">[6]</text>
<text x="108.3" y="163.7">[6]</text>
<text x="228.9" y="163.7">B16_L24_N</text>
<text x="228.9" y="166.2">B16_IO25</text>
<text x="241.1" y="166.2">[6]</text>
<text x="242.9" y="163.7">[6]</text>
</g>
<g font-size="1.8">
<text x="31.8" y="1.9">5</text>
<text x="90.1" y="1.9">4</text>
<text x="148.5" y="1.9">3</text>
<text x="206.8" y="1.9">2</text>
<text x="265.2" y="1.9">1</text>
<text x=".7" y="29.8">D</text>
<text x="295.1" y="29.8">D</text>
<text x=".7" y="80.9">C</text>
<text x="295.1" y="80.9">C</text>
<text x=".7" y="132.1">B</text>
<text x="295.1" y="132.1">B</text>
<text x=".7" y="183.3">A</text>
<text x="295.1" y="183.3">A</text>
<text x="31.8" y="209.2">5</text>
<text x="90.1" y="209.2">4</text>
<text x="148.5" y="209.2">3</text>
<text x="206.8" y="209.2">2</text>
<text x="265.2" y="209.2">1</text>
</g>
</svg>
